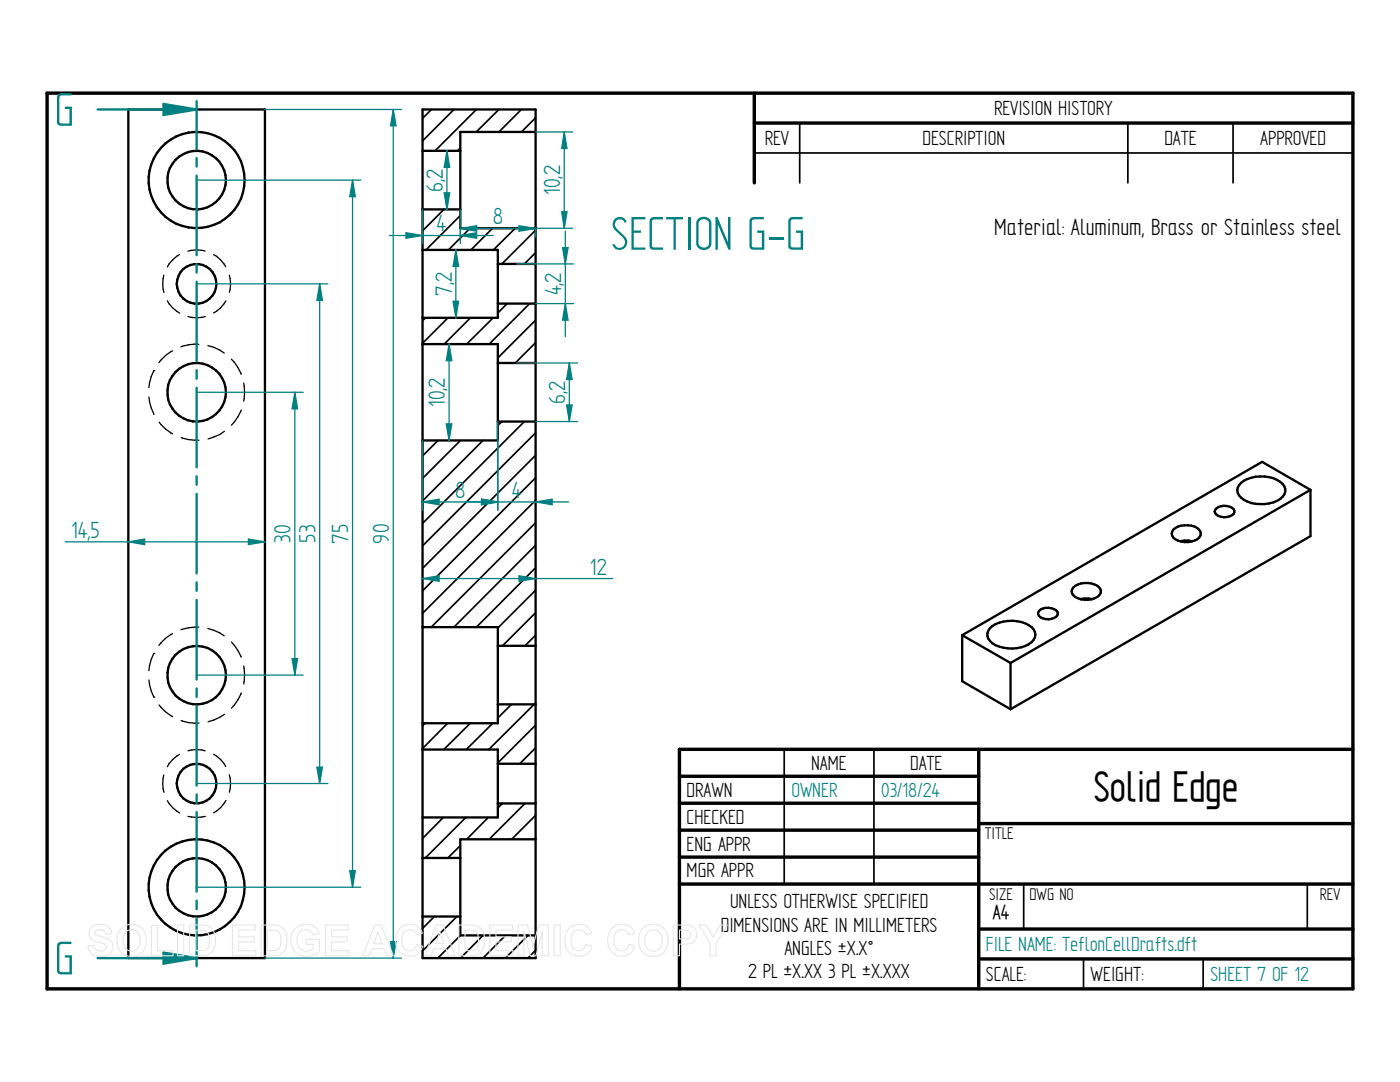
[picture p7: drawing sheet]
<svg xmlns="http://www.w3.org/2000/svg" width="279mm" height="216mm" viewBox="0 0 279 216" stroke-linecap="round" stroke-linejoin="round" font-family="sans-serif">
<g fill="none" stroke="#000" stroke-width=".68">
<path d="M9.4 18.6h260.6v178.7h-260.6zM150.5 18.6v17.9M150.5 24.6h119.5M135.6 154.9h59.7M195.3 149.5v47.8M270 149.5h-134.4v47.8M135.6 160.3h59.7M135.6 165.7h59.7M135.6 171h59.7M135.6 176.4h134.4M195.3 164.3h74.7M195.3 185.4h74.7"/>
<path d="M195.3 191.3h74.7"/>
</g>
<path d="M150.5 30.5h119.5M159.6 24.6v11.9M225.1 24.6v11.9M246.1 24.6v11.9M156.5 149.5v26.9M174.4 149.5v26.9M204.3 176.5v8.9M260.9 176.5v8.9M216.2 191.3v6M240.1 191.3v6" fill="none" stroke="#000" stroke-width=".34"/>
<g fill="none" stroke="#000" stroke-width=".47">
<path d="M25.6 21.8h27.3v169.4h-27.3z"/>
<circle cx="39.2" cy="36" r="9.6"/>
<circle cx="39.2" cy="35.9" r="5.8"/>
<circle cx="39.2" cy="56.6" r="4"/>
<circle cx="39.2" cy="78.3" r="5.8"/>
<circle cx="39.2" cy="134.7" r="5.8"/>
<circle cx="39.2" cy="156.4" r="3.9"/>
<circle cx="39.2" cy="177.1" r="9.6"/>
<circle cx="39.2" cy="177" r="5.8"/>
</g>
<g fill="none" stroke="#000" stroke-width=".25">
<path d="M32.7 54.9a6.6 6.6 0 0 0 0 3.5M35.8 50.8a6.7 6.7 0 0 0-2.4 2.5M40.9 50.1a6.4 6.4 0 0 0-3.4 0M42.6 50.8a6.2 6.2 0 0 1 2.4 2.4M45.8 54.9a5.9 5.9 0 0 1 0 3.4M29.7 79.2a10.5 10.5 0 0 0 1 3.5M30.7 74h.1M30.7 74l-.5 1.1-.5 2.2M33.4 60a6.4 6.4 0 0 0 2.5 2.5M34.4 70a7.9 7.9 0 0 0-2.7 2.3M37.5 63.2a6.1 6.1 0 0 0 3.5 0M39.7 68.7a7.9 7.9 0 0 0-3.6 .5"/>
<path d="M41.5 69l1.2 .3 2 1.1M45.1 60a5.9 5.9 0 0 1-2.5 2.4M46.2 71.7a8.6 8.6 0 0 1 1.9 3M48.6 76.5a9.6 9.6 0 0 1 0 3.6M31.7 84.2a8.1 8.1 0 0 0 2.8 2.4M36.2 87.3a9.5 9.5 0 0 0 3.5 .5M44.8 86.1l-.9 .6-2.4 .9M48.1 81.8a8.6 8.6 0 0 1-1.9 3M29.7 135.7l.5 2.2 .5 1.2M30.7 139.1h.1M30.7 130.4h.1M30.7 130.4l-.5 1.2-.5 2.2"/>
<path d="M34.4 126.4a7.9 7.9 0 0 0-2.7 2.4M39.7 125.1a9.9 9.9 0 0 0-3.6 .5M41.5 125.4l2.4 .9 .8 .6M46.2 128.1a9.8 9.8 0 0 1 1.9 3M48.1 138.3a8.3 8.3 0 0 1-1.9 3M48.6 132.9a9.6 9.6 0 0 1 0 3.6M31.7 140.7a8.1 8.1 0 0 0 2.8 2.3M32.7 154.6a6.6 6.6 0 0 0 0 3.5M33.4 159.8a6.4 6.4 0 0 0 2.5 2.4M35.8 150.5a6 6 0 0 0-2.4 2.5M36.2 143.8a7.6 7.6 0 0 0 3.5 .5M37.5 149.8a5.9 5.9 0 0 1 3.4 0"/>
<path d="M42.6 150.5a5.9 5.9 0 0 1 2.4 2.5M44.8 142.5l-2.1 1.2-1.2 .3M45.1 159.7a5.7 5.7 0 0 1-2.5 2.5M45.8 154.6a6.1 6.1 0 0 1 0 3.5M37.5 162.9a7.2 7.2 0 0 0 3.5 0"/>
</g>
<g fill="none" stroke="#008080" stroke-width=".47">
<path d="M19.5 21.8h19.7v8M39.2 31.5v1.7M39.2 35.1v15.8M39.2 52.7v1.7M39.2 56.2v15.9M39.2 73.9v1.7M39.2 77.4v15.9M39.2 95v1.7M39.2 98.6v15.8M39.2 116.2v1.7M39.2 119.7v15.9M39.2 137.4v1.7"/>
<path d="M39.2 140.9v15.9M39.2 158.5v1.7M39.2 162.1v15.8M39.2 179.7v1.7M39.2 183.2v8"/>
</g>
<path d="M32.6 20.7l6.6 1.1-6.6 1.1z" fill="#008080"/>
<path d="M32.6 20.7l6.6 1.1-6.6 1.1zM19.5 191.2h19.7" fill="none" stroke="#008080" stroke-width=".47"/>
<path d="M32.6 190.1l6.6 1.1-6.6 1.1z" fill="#008080"/>
<path d="M39.2 20.2v1.6M32.6 190.1l6.6 1.1-6.6 1.1zM39.2 191.2v1.6" fill="none" stroke="#008080" stroke-width=".47"/>
<g fill="none" stroke="#000" stroke-width=".34">
<path d="M86.1 21.8l-1.8 1.8M90.6 21.8l-6.3 6.3M91.9 29.5l-.6 .6M95.1 21.8l-8.3 8.3M99.6 21.8l-4.6 4.5M104.1 21.8l-4.5 4.5M106.9 23.5l-2.8 2.8M88.6 41.8l-4.3 4.3M91.9 43l-6.9 6.9M93.8 45.6l-4.3 4.3M98.3 45.6l-4.3 4.3M102.8 45.6l-4.3 4.3"/>
<path d="M106.9 45.9l-6.7 6.8M106.9 50.4l-2.3 2.3M84.9 63.4l-.6 .6M89.4 63.4l-5.1 5.1M93.9 63.4l-5.3 5.3M98.4 63.4l-5.3 5.3M101.2 60.6l-1.8 1.8M105.7 60.6l-8.1 8.1M106.9 63.9l-7.5 7.5M106.9 68.4l-4.1 4M87.4 87.9l-3.1 3.1M91.9 87.9l-7.6 7.6"/>
<path d="M96.4 87.9l-12.1 12M100.2 84.1l-.8 .8M104.6 84.1l-20.3 20.3M106.9 86.4l-22.6 22.5M106.9 90.8l-22.6 22.6M106.9 95.3l-22.6 22.6M106.9 99.8l-22.6 22.6M106.9 104.3l-20.8 20.8M106.9 108.8l-16.3 16.3M106.9 113.3l-11.8 11.8M106.9 117.8l-7.5 7.5M106.9 122.3l-6.6 6.6"/>
<path d="M106.9 126.7l-2.1 2.2M84.8 144.3l-.5 .5M89.3 144.3l-5 5.1M93.9 144.3l-5.3 5.3M98.3 144.3l-5.3 5.3M102.1 140.5l-2.7 2.8M106.6 140.5l-9.1 9.1M106.9 144.7l-7.5 7.5M106.9 149.2l-3.2 3.2M88.5 163.1l-4.2 4.2M91.9 168.7l-2.5 2.5M93 163.1l-8.1 8.1"/>
<path d="M97.5 163.1l-4.4 4.4M100.3 160.3l-.9 .9M104.8 160.3l-7.2 7.2M106.9 162.7l-4.8 4.8M106.9 167.2l-.3 .3M86.7 182.9l-2.4 2.4M91.2 182.9l-6.9 6.8M91.9 186.6l-4.5 4.6M96.4 186.6l-4.5 4.6M100.9 186.6l-4.5 4.6M105.4 186.6l-4.5 4.6M106.9 189.6l-1.5 1.6"/>
</g>
<g fill="none" stroke="#000" stroke-width=".47">
<path d="M84.3 21.8h22.6v169.4h-22.6zM84.3 30.1h7.6M106.9 26.3h-15v19.3h15M84.3 49.9h15.1v13.5h-15.1M84.3 41.8h7.6M99.4 52.7h7.5M84.3 68.7h15.1v19.2h-15.1M99.4 72.4h7.5M99.4 60.6h7.5M99.4 84.1h7.5M84.3 125.1h15.1v19.2h-15.1M99.4 128.9h7.5"/>
<path d="M84.3 149.6h15.1v13.5h-15.1M99.4 152.4h7.5M99.4 140.5h7.5M84.3 171.2h7.6M99.4 160.3h7.5M106.9 167.5h-15v19.1h15M84.3 182.9h7.6"/>
</g>
<path d="M49.6 107.6l3.3 .5-3.3 .6z" fill="none" stroke="#008080" stroke-width=".25"/>
<path d="M49.6 107.6l3.3 .5-3.3 .6z" fill="#008080"/>
<path d="M25.6 108.1l3.3-.5v1.1z" fill="none" stroke="#008080" stroke-width=".25"/>
<path d="M25.6 108.1l3.3-.5v1.1z" fill="#008080"/>
<path d="M52.9 21.8h27.2M13 108.1h39.9M52.9 191.2h27.2M77.9 187.9h1.1l-.5 3.3z" fill="none" stroke="#008080" stroke-width=".25"/>
<path d="M77.9 187.9h1.1l-.5 3.3z" fill="#008080"/>
<path d="M78.5 21.8l.5 3.3h-1.1z" fill="none" stroke="#008080" stroke-width=".25"/>
<path d="M78.5 21.8l.5 3.3h-1.1z" fill="#008080"/>
<path d="M78.5 21.8v169.4M103.1 72.4h12.2M106.9 84.1h8.4M113.1 80.8h1.1l-.6 3.3z" fill="none" stroke="#008080" stroke-width=".25"/>
<path d="M113.1 80.8h1.1l-.6 3.3z" fill="#008080"/>
<path d="M113.6 72.4l.6 3.3h-1.1z" fill="none" stroke="#008080" stroke-width=".25"/>
<path d="M113.6 72.4l.6 3.3h-1.1z" fill="#008080"/>
<path d="M89.6 68.7l.6 3.3h-1.1zM113.6 72.4v11.7" fill="none" stroke="#008080" stroke-width=".25"/>
<path d="M89.6 68.7l.6 3.3h-1.1z" fill="#008080"/>
<path d="M89.1 84.6h1.1l-.6 3.3z" fill="none" stroke="#008080" stroke-width=".25"/>
<path d="M89.1 84.6h1.1l-.6 3.3z" fill="#008080"/>
<path d="M89.6 68.7v19.2M90.4 60.1h1.1l-.5 3.3z" fill="none" stroke="#008080" stroke-width=".25"/>
<path d="M90.4 60.1h1.1l-.5 3.3z" fill="#008080"/>
<path d="M91 49.9l.5 3.3h-1.1z" fill="none" stroke="#008080" stroke-width=".25"/>
<path d="M91 49.9l.5 3.3h-1.1z" fill="#008080"/>
<path d="M91 49.9v13.5M103.1 52.7h11.4M106.9 60.6h7.6M112.8 60.6l.6 3.3h-1.1z" fill="none" stroke="#008080" stroke-width=".25"/>
<path d="M112.8 60.6l.6 3.3h-1.1z" fill="#008080"/>
<path d="M112.3 49.4h1.1l-.6 3.3z" fill="none" stroke="#008080" stroke-width=".25"/>
<path d="M112.3 49.4h1.1l-.6 3.3z" fill="#008080"/>
<path d="M112.8 46.1v21.1M96.1 99.6l3.3 .6-3.3 .5zM99.4 87.9v13.9" fill="none" stroke="#008080" stroke-width=".25"/>
<path d="M96.1 99.6l3.3 .6-3.3 .5z" fill="#008080"/>
<path d="M106.9 100.2l3.3-.6v1.1z" fill="none" stroke="#008080" stroke-width=".25"/>
<path d="M106.9 100.2l3.3-.6v1.1z" fill="#008080"/>
<path d="M84.3 87.9v13.9M96.1 99.6l3.3 .6-3.3 .5zM99.4 84.1v17.7M92.8 100.2h20.7" fill="none" stroke="#008080" stroke-width=".25"/>
<path d="M96.1 99.6l3.3 .6-3.3 .5z" fill="#008080"/>
<path d="M84.3 100.2l3.3-.6v1.1z" fill="none" stroke="#008080" stroke-width=".25"/>
<path d="M84.3 100.2l3.3-.6v1.1z" fill="#008080"/>
<path d="M84.3 100.2h15.1M84.3 115.4l3.3-.5v1.1z" fill="none" stroke="#008080" stroke-width=".25"/>
<path d="M84.3 115.4l3.3-.5v1.1z" fill="#008080"/>
<path d="M103.6 114.9l3.3 .5-3.3 .6z" fill="none" stroke="#008080" stroke-width=".25"/>
<path d="M103.6 114.9l3.3 .5-3.3 .6z" fill="#008080"/>
<path d="M106.9 26.3h7.4M106.9 45.6h7.4M112.1 42.2h1.1l-.6 3.4zM84.3 115.4h38" fill="none" stroke="#008080" stroke-width=".25"/>
<path d="M112.1 42.2h1.1l-.6 3.4z" fill="#008080"/>
<path d="M112.6 26.3l.6 3.3h-1.1z" fill="none" stroke="#008080" stroke-width=".25"/>
<path d="M112.6 26.3l.6 3.3h-1.1z" fill="#008080"/>
<path d="M88.6 38.5h1.1l-.5 3.3zM112.6 26.3v19.3" fill="none" stroke="#008080" stroke-width=".25"/>
<path d="M88.6 38.5h1.1l-.5 3.3z" fill="#008080"/>
<path d="M89.2 30.1l.5 3.3h-1.1z" fill="none" stroke="#008080" stroke-width=".25"/>
<path d="M89.2 30.1l.5 3.3h-1.1z" fill="#008080"/>
<path d="M89.2 30.1v11.7M39.2 78.3h21.3M39.2 134.7h21.3M58.3 131.4h1.1l-.6 3.3z" fill="none" stroke="#008080" stroke-width=".25"/>
<path d="M58.3 131.4h1.1l-.6 3.3z" fill="#008080"/>
<path d="M58.8 78.3l.6 3.3h-1.1z" fill="none" stroke="#008080" stroke-width=".25"/>
<path d="M58.8 78.3l.6 3.3h-1.1z" fill="#008080"/>
<path d="M39.2 56.6h26.2M63.8 56.6l.5 3.3h-1.1zM58.8 78.3v56.4M39.2 156.3h26.2" fill="none" stroke="#008080" stroke-width=".25"/>
<path d="M63.8 56.6l.5 3.3h-1.1z" fill="#008080"/>
<path d="M63.2 153.1h1.1l-.5 3.2z" fill="none" stroke="#008080" stroke-width=".25"/>
<path d="M63.2 153.1h1.1l-.5 3.2z" fill="#008080"/>
<path d="M39.2 35.9h32.8M70.4 35.9l.5 3.3h-1.1zM63.8 56.6v99.7M39.2 177h32.8" fill="none" stroke="#008080" stroke-width=".25"/>
<path d="M70.4 35.9l.5 3.3h-1.1z" fill="#008080"/>
<path d="M69.8 173.7h1.1l-.5 3.3z" fill="none" stroke="#008080" stroke-width=".25"/>
<path d="M69.8 173.7h1.1l-.5 3.3z" fill="#008080"/>
<path d="M70.4 35.9v141.1M91.9 45.6v1.6M91.9 45.6l3.2-.6v1.1zM106.9 45.6v1.6" fill="none" stroke="#008080" stroke-width=".25"/>
<path d="M91.9 45.6l3.2-.6v1.1z" fill="#008080"/>
<path d="M103.6 45l3.3 .6-3.3 .5z" fill="none" stroke="#008080" stroke-width=".25"/>
<path d="M103.6 45l3.3 .6-3.3 .5z" fill="#008080"/>
<path d="M81 46.4l3.3 .6-3.3 .5zM84.3 41.8v6.8M91.9 45.6h15M91.9 41.8v6.8" fill="none" stroke="#008080" stroke-width=".25"/>
<path d="M81 46.4l3.3 .6-3.3 .5z" fill="#008080"/>
<path d="M91.9 47l3.2-.6v1.1z" fill="none" stroke="#008080" stroke-width=".25"/>
<path d="M91.9 47l3.2-.6v1.1z" fill="#008080"/>
<path d="M77.7 47h20.7" fill="none" stroke="#008080" stroke-width=".25"/>
<g fill="none" stroke="#000" stroke-width=".47">
<path d="M247.7 96.4a6.9 6.9 0 0 1 8.3 .2 1.91 1.91 0 0 1-.5 3 7.2 7.2 0 0 1-7.8-.3 1.82 1.82 0 0 1 0-2.9zM261.5 97.7l-59.8 34.6M261.5 97.7l-9.6-5.5-59.9 34.5M261.5 97.7v9.3l-59.8 34.5M214.2 117.2a4.1 4.1 0 0 1 5.2 0 1.32 1.32 0 0 1-1 2.2 3.8 3.8 0 0 1-4.4-1l-.1-.4zM215.6 119.5l.8-.1 1.6 .1M234.1 105.7a4.1 4.1 0 0 1 5.2 0 1.33 1.33 0 0 1-.9 2.2 4.3 4.3 0 0 1-4.3-.6 1.18 1.18 0 0 1 0-1.6zM235.5 108l.8-.1 1.7 .1M242.8 101.4a2.79 2.79 0 0 1 3.4 .2 .81 .81 0 0 1-.4 1.2 2.38 2.38 0 0 1-3.4-.7zM192 126.7l9.7 5.6M192 126.7v9.2l9.7 5.6M197.6 125.3a7 7 0 0 1 8.3-.2 1.97 1.97 0 0 1-.6 3.5 7.4 7.4 0 0 1-7.3-.2 1.93 1.93 0 0 1-.4-3.1z"/>
<path d="M201.7 132.3v9.2M207.3 121.9a2.71 2.71 0 0 1 3.7 .2 .9 .9 0 0 1-.6 1.2 2.6 2.6 0 0 1-3.2-.7z"/>
</g>
<g fill="none" stroke="#e6e6e6" stroke-width=".21">
<path d="M18.1 185.1a2.83 2.83 0 0 1 3.9 .2l.3 1.1h-1.2a1.17 1.17 0 0 0-1-.9 1.17 1.17 0 0 0-1.2 .6l.2 .4 .4 .2a4.8 4.8 0 0 1 2.8 1.3 1.99 1.99 0 0 1-.2 2.1 1.99 1.99 0 0 1-2 .7 2.21 2.21 0 0 1-2.6-2l1.2-.2a1.35 1.35 0 0 0 1.2 1.2 1.35 1.35 0 0 0 1.4-.8 1.2 1.2 0 0 0-1.2-.9 2.31 2.31 0 0 1-2.4-1.9l.2-.6zM24.2 185.3a3 3 0 0 1 3.6-.5 3 3 0 0 1 1.4 3.4 2.96 2.96 0 0 1-3.5 2.6 2.96 2.96 0 0 1-2.4-3.6l.3-1.1zM25 186a1.74 1.74 0 0 1 2.1-.3 1.74 1.74 0 0 1 .9 1.9 1.76 1.76 0 0 1-1.7 2.2 1.76 1.76 0 0 1-1.7-2.2 2.35 2.35 0 0 1 .4-1.6zM30.2 184.7h1.3v5h3v1h-4.3zM35.4 184.6h1.3v6.1h-1.3zM37.8 184.6h2.3a2.63 2.63 0 0 1 2.9 3.1 2.58 2.58 0 0 1-2.8 3h-2.4zM39.1 185.6a2.69 2.69 0 0 1 2.3 .5 3.2 3.2 0 0 1-.2 3.4l-.6 .2h-1.5zM46.4 184.6h4.5v1h-3.3v1.3h3.1v1.1h-3.1v1.7h3.5v1h-4.7zM52.1 184.6h2.3a2.63 2.63 0 0 1 2.9 3.1 2.58 2.58 0 0 1-2.8 3h-2.4zM53.3 185.6a2.69 2.69 0 0 1 2.4 .5 3.2 3.2 0 0 1-.3 3.4l-.5 .2h-1.6zM58.9 185.2a3.1 3.1 0 0 1 4.5 .3l.3 .8-1.2 .2a1.7 1.7 0 0 0-2.1-.9 1.7 1.7 0 0 0-1.1 2 1.91 1.91 0 0 0 1 2 1.91 1.91 0 0 0 2.2-.4v-.8h-1.4v-1h2.7v2.5a3.7 3.7 0 0 1-5.2-.3 3.7 3.7 0 0 1 .3-4.4zM64.9 184.6h4.6v1h-3.3v1.3h3.1v1.1h-3.1v1.7h3.4v1h-4.7z"/>
<path d="M74.8 184.6h1.3l2.4 6.1h-1.3l-.6-1.4h-2.4l-.5 1.4h-1.3zM75.4 186l.9 2.3h-1.7zM79.7 185.3a2.67 2.67 0 0 1 4.6 .9l-1.2 .3a1.49 1.49 0 0 0-1.7-1 1.49 1.49 0 0 0-1.2 1.6 2.1 2.1 0 0 0 1.2 2.6 1.44 1.44 0 0 0 1.7-1.3l1.2 .4a2.75 2.75 0 0 1-3.2 1.9 2.75 2.75 0 0 1-2.1-3 3.5 3.5 0 0 1 .7-2.4zM87.1 184.6h1.4l2.3 6.1h-1.3l-.5-1.4h-2.4l-.5 1.4h-1.3zM87.8 186l.8 2.3h-1.7zM91.6 184.6h2.2a2.63 2.63 0 0 1 2.9 3.1 2.58 2.58 0 0 1-2.8 3h-2.3zM92.8 185.6a2.69 2.69 0 0 1 2.4 .5 3.2 3.2 0 0 1-.3 3.4l-.6 .2h-1.5zM97.7 184.6h4.6v1h-3.3v1.3h3.1v1.1h-3.1v1.7h3.4v1h-4.7zM103.4 184.6h1.9l1.1 4.2 1.1-4.2h1.9v6.1h-1.2v-4.8l-1.2 4.8h-1.2l-1.2-4.8v4.8h-1.2zM110.6 184.6h1.2v6.1h-1.2zM113.5 185.3a2.67 2.67 0 0 1 4.6 .9l-1.2 .3a1.49 1.49 0 0 0-1.7-1 1.49 1.49 0 0 0-1.2 1.6 2.1 2.1 0 0 0 1.2 2.6 1.44 1.44 0 0 0 1.7-1.3l1.2 .4a2.75 2.75 0 0 1-3.2 1.9 2.75 2.75 0 0 1-2.2-3 3.5 3.5 0 0 1 .8-2.4zM122.1 185.3a2.67 2.67 0 0 1 4.5 .9l-1.2 .3a1.49 1.49 0 0 0-1.7-1 1.49 1.49 0 0 0-1.2 1.6 2.1 2.1 0 0 0 1.2 2.6 1.44 1.44 0 0 0 1.8-1.3l1.2 .4a2.75 2.75 0 0 1-3.3 1.9 2.75 2.75 0 0 1-2.1-3 3.5 3.5 0 0 1 .8-2.4z"/>
<path d="M128.3 185.3a3 3 0 0 1 3.6-.5 3 3 0 0 1 1.4 3.4 2.96 2.96 0 0 1-3.4 2.6 2.96 2.96 0 0 1-2.4-3.6l.2-1.1zM129.2 186a1.74 1.74 0 0 1 2-.3 1.74 1.74 0 0 1 .9 1.9 1.76 1.76 0 0 1-1.7 2.2 1.76 1.76 0 0 1-1.7-2.2 2.35 2.35 0 0 1 .5-1.6zM134.4 184.6h2a2.3 2.3 0 0 1 2.5 .9 1.95 1.95 0 0 1-.2 2.1 1.95 1.95 0 0 1-1.9 .8h-1.2v2.3h-1.2zM135.6 185.6h.6a1.19 1.19 0 0 1 1.6 .9 1.11 1.11 0 0 1-1.5 .9h-.7zM139.5 184.6h1.4l1.4 2.4 1.4-2.4h1.4l-2.2 3.5v2.6h-1.2v-2.6z"/>
</g>
<g font-size="10.6" fill="#008080">
<text x="10.9" y="25.1">G</text>
<text x="121.9" y="49.8">SECTION G-G</text>
<text x="10.9" y="194.4">G</text>
</g>
<text font-size="9.5" x="218.3" y="159.9">Solid Edge</text>
<g font-size="5.3" fill="#008080">
<text x="88.4" y="38.3" transform="rotate(-90 88.4 38.3)">6,2</text>
<text x="111.8" y="38.9" transform="rotate(-90 111.8 38.9)">10,2</text>
<text x="87.1" y="46.1">4</text>
<text x="98.3" y="44.7">8</text>
<text x="90.2" y="59" transform="rotate(-90 90.2 59)">7,2</text>
<text x="112" y="58.9" transform="rotate(-90 112 58.9)">4,2</text>
<text x="88.8" y="81.2" transform="rotate(-90 88.8 81.2)">10,2</text>
<text x="112.8" y="80.6" transform="rotate(-90 112.8 80.6)">6,2</text>
<text x="90.8" y="99.4">8</text>
<text x="102.2" y="99.4">4</text>
<text x="14.2" y="107.3">14,5</text>
<text x="58" y="108.3" transform="rotate(-90 58 108.3)">30</text>
<text x="63" y="108.3" transform="rotate(-90 63 108.3)">53</text>
<text x="69.5" y="108.5" transform="rotate(-90 69.5 108.5)">75</text>
<text x="77.7" y="108.5" transform="rotate(-90 77.7 108.5)">90</text>
<text x="117.7" y="114.6">12</text>
</g>
<text font-size="5.3" x="198.4" y="47">Material: Aluminum, Brass or Stainless steel</text>
<g font-size="4.6">
<text x="198.4" y="22.9">REVISION HISTORY</text>
<text x="152.6" y="28.9">REV</text>
<text x="184.1" y="28.9">DESCRIPTION</text>
<text x="232.4" y="28.9">DATE</text>
<text x="251.5" y="28.9">APPROVED</text>
<text x="161.9" y="153.6">NAME</text>
<text x="181.7" y="153.6">DATE</text>
<text x="137" y="159">DRAWN</text>
<text x="137" y="164.3">CHECKED</text>
<text x="137" y="169.7">ENG APPR</text>
<text x="137" y="175.1">MGR APPR</text>
<text x="143.8" y="185.9">DIMENSIONS ARE IN MILLIMETERS</text>
<text x="145.7" y="181.2">UNLESS OTHERWISE SPECIFIED</text>
<text x="198.2" y="183.4">A4</text>
<text x="156.5" y="190.6">ANGLES ±X.X°</text>
<text x="149.3" y="195.2">2 PL ±X.XX 3 PL ±X.XXX</text>
<text x="196.8" y="195.7">SCALE:</text>
<text x="217.7" y="195.7">WEIGHT:</text>
</g>
<g font-size="4.6" fill="#008080">
<text x="157.9" y="159">OWNER</text>
<text x="175.9" y="159">03/18/24</text>
<text x="196.8" y="189.8">FILE NAME: TeflonCellDrafts.dft</text>
<text x="241.6" y="195.7">SHEET 7 OF 12</text>
</g>
<g font-size="3.8">
<text x="196.5" y="167.4">TITLE</text>
<text x="197.4" y="179.5">SIZE</text>
<text x="205.5" y="179.5">DWG NO</text>
<text x="263.4" y="179.5">REV</text>
</g>
</svg>
